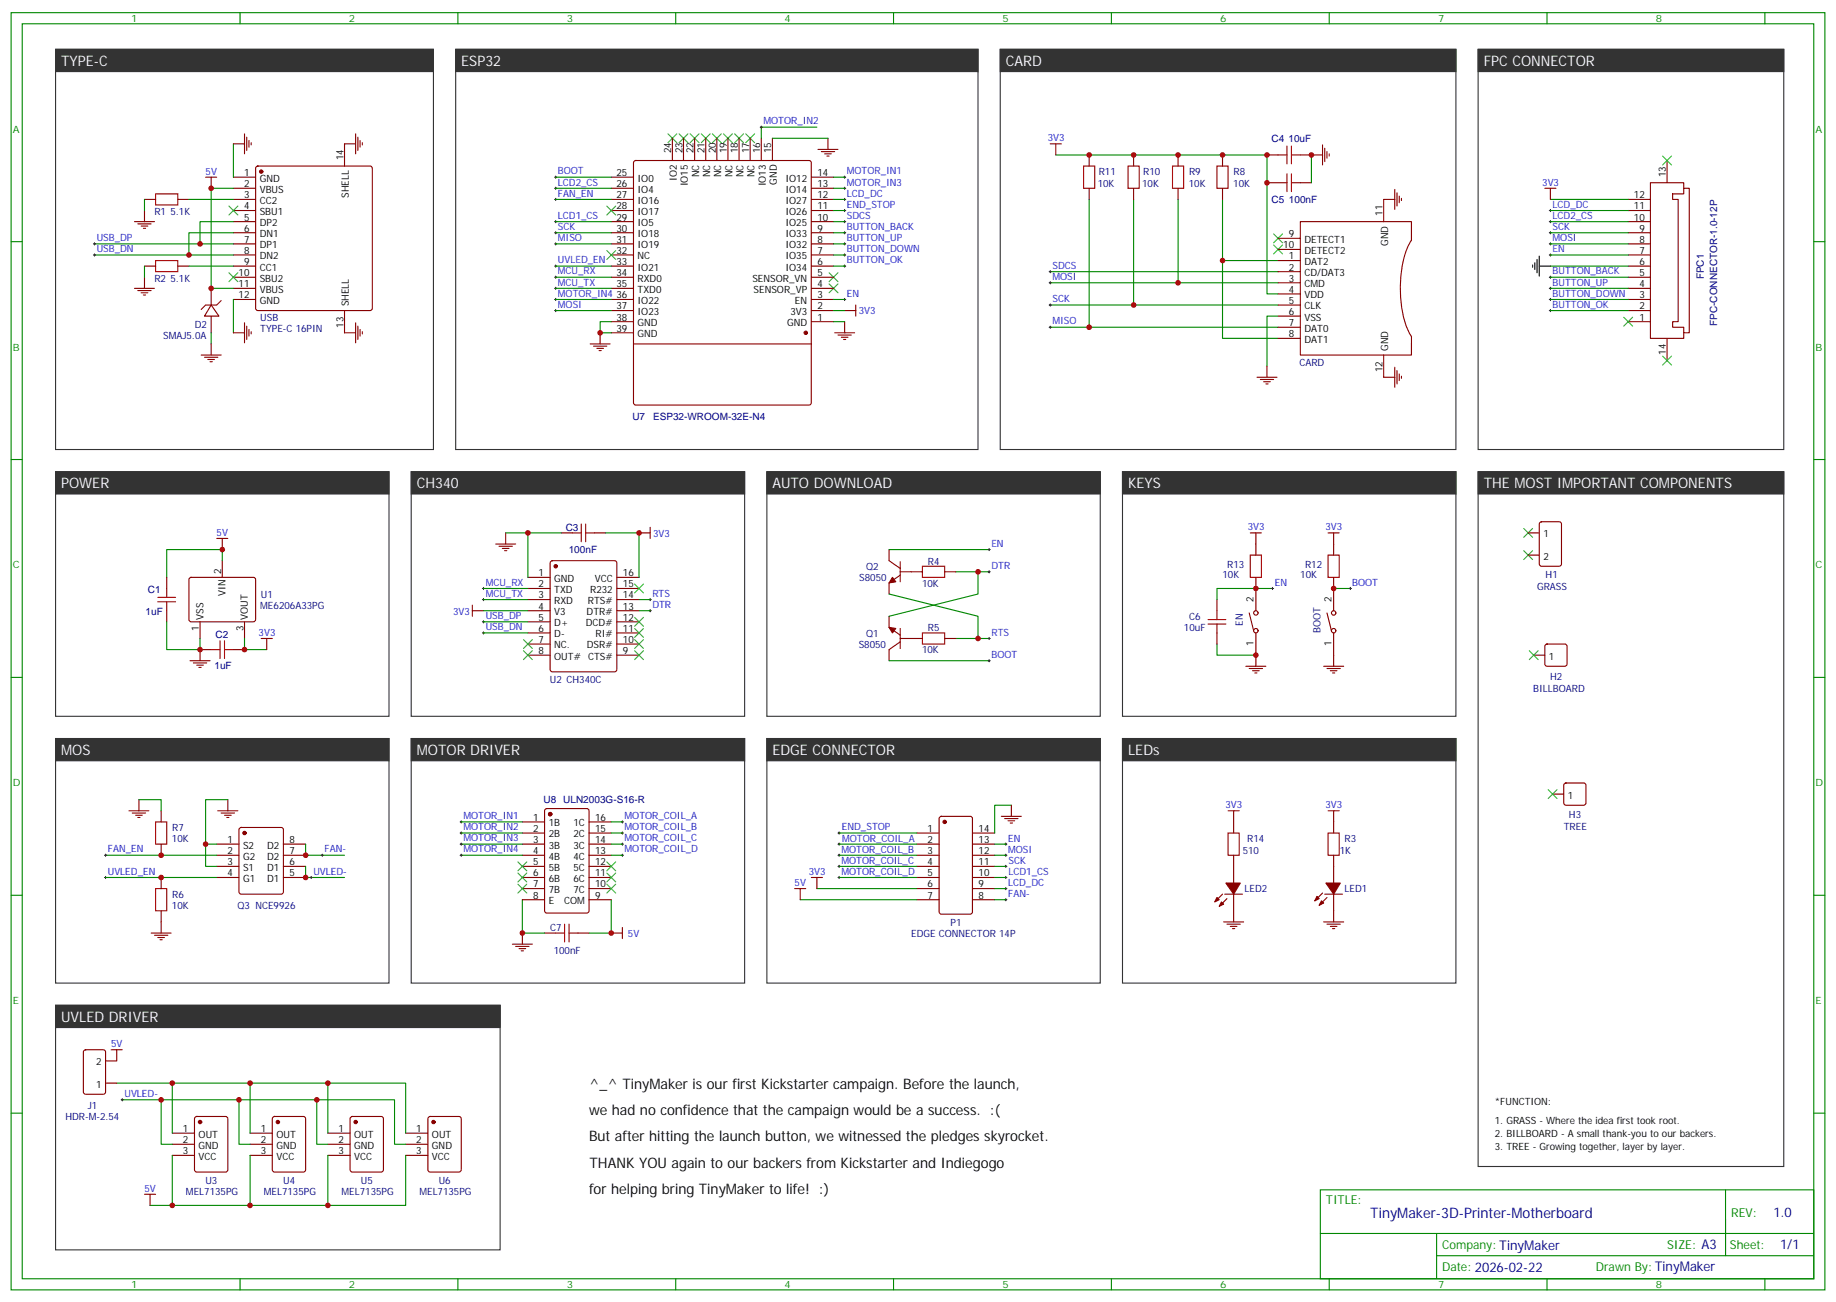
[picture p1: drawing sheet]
<svg xmlns="http://www.w3.org/2000/svg" width="583mm" height="413mm" viewBox="0 0 583 413" stroke-linecap="round" stroke-linejoin="round" font-family="sans-serif">
<g fill="none" stroke="#008700" stroke-width=".35">
<path d="M176.4 56.2h17.6M176.4 59.8h17.6M245.2 43.9h17.6M259.3 40.4h-17.6v3.5M335.1 49.2h67.1v44.1h3.5M416.3 49.2v8.8M176.4 63.3h17.6M176.4 70.3h17.6M176.4 73.9h17.6M176.4 77.4h17.6M345.7 63.3v40.6h60M359.8 63.3v33.5h45.9"/>
<path d="M373.9 63.3v26.4h31.8M388.1 63.3v44.1h17.6M176.4 95h17.6M176.4 98.6h17.6M176.4 84.5h17.6M176.4 88h17.6M176.4 91.5h17.6M264.6 95h3.5M264.6 98.6h3.5M333.4 96.8h26.4M333.4 89.7h40.5M333.4 86.2h72.3"/>
<path d="M388.1 82.7h17.6M194 102.1h-3.5v3.5h3.5M264.6 102.1h3.5M333.4 103.9h12.3M160.5 169.1h7.1M178.2 169.1h-10.6v14.1M192.3 169.1h10.5v14.1M282.2 174.4h31.8M153.5 186.8h14.1M153.5 190.3h14.1M153.5 193.8h14.1M153.5 197.3h14.1"/>
<path d="M202.8 190.3h3.6M202.8 193.8h3.6M282.2 188.5l28.2 7.1v7M303.4 181.5h10.6M310.4 181.5v7l-28.2 7.1M403.9 186.8h-17.6v3.5M423.3 186.8h5.3M153.5 200.9h14.1M282.2 209.7h31.8M303.4 202.6h10.6M386.3 204.4v3.5h12.3M44.1 253.8h7.1v3.5"/>
<path d="M72.3 253.8h-7v14.1M33.5 271.4h35.3M33.5 278.5h35.3M68.8 267.9h-3.5v7.1h3.5M97 267.9v3.5h12.4M97 275v3.5h12.4M146.4 271.4h19.4M146.4 267.9h19.4M146.4 264.4h19.4M146.4 260.8h19.4M194 271.4h3.6M194 267.9h3.6"/>
<path d="M194 264.4h3.6M194 260.8h3.6M165.8 285.5v10.6h7.1M194 285.5v10.6h-7M37 343.7h91.8v15.9M38.8 349h86.4v14.1h3.6M51.2 349v14.1h3.5M54.7 343.7v15.9M75.8 349v14.1h3.6M79.4 343.7v15.9M100.5 349v14.1h3.6M104.1 343.7v15.9"/>
<path d="M54.7 366.7v15.9M79.4 366.7v15.9M104.1 366.7v15.9M128.8 366.7v15.9h-81.2"/>
</g>
<g fill="none" stroke="#a10000" stroke-width=".35">
<path d="M344 52.7h3.5v7.1h-3.5zM358.1 52.7h3.5v7.1h-3.5zM372.2 52.7h3.5v7.1h-3.5zM386.3 52.7h3.5v7.1h-3.5zM405.7 58h2.8M405.7 49.2h2.8M408.5 46.4v5.6M408.5 55.2v5.6M409.9 58h2.8M409.9 46.4v5.6M409.9 55.2v5.6M409.9 49.2h2.8"/>
<path d="M181.7 169.1h2.8M184.5 166.3v5.6M185.9 166.3v5.6M185.9 169.1h2.8M292.8 179.7h7.1v3.5h-7.1zM396.9 176.2h3.5v7h-3.5zM421.6 176.2h3.5v7h-3.5zM383.5 198h5.6M383.5 196.6h5.6M386.3 193.8v2.8M386.3 198v2.9M292.8 200.9h7.1v3.5h-7.1z"/>
<path d="M49.4 260.8h3.5v7.1h-3.5zM389.8 264.4h3.5v7h-3.5zM421.6 264.4h3.5v7h-3.5zM49.4 282h3.5v7.1h-3.5zM176.4 296.1h2.8M179.2 293.3v5.6M180.6 296.1h2.8M180.6 293.3v5.6"/>
</g>
<g fill="none" stroke="#870000" stroke-width=".35">
<path d="M194 59.8h7.1M194 56.2h7.1M201.3 51.1l.5-.2h55l.5 .2 .2 .5v76.2l-.2 .5-.5 .3h-55l-.5-.3-.2-.5v-76.2zM213.4 43.9v7M217 43.9v7M220.5 43.9v7M224 43.9v7M227.5 43.9v7M231.1 43.9v7M234.6 43.9v7M238.1 43.9v7M241.7 43.9v7"/>
<path d="M245.2 43.9v7M257.5 59.8h7.1M257.5 56.2h7.1M259.6 47.4h6.4M260.7 48.1h4.2M261.8 48.8h2.1M262.5 49.5h.7M262.8 43.9v3.5M345.7 49.2v3.5M345.7 59.8v3.5M359.8 49.2v3.5M359.8 59.8v3.5"/>
<path d="M373.9 49.2v3.5M373.9 59.8v3.5M388.1 49.2v3.5M388.1 59.8v3.5M402.2 58h3.5M402.2 49.2h3.5M412.7 58h3.6M412.7 49.2h3.6M194 77.4h7.1M194 73.9h7.1M194 70.3h7.1M194 66.8h7.1"/>
<path d="M194 63.3h7.1M257.5 77.4h7.1M257.5 73.9h7.1M257.5 70.3h7.1M257.5 66.8h7.1M257.5 63.3h7.1M194 98.6h7.1M194 95h7.1M194 91.5h7.1M194 88h7.1M194 84.5h7.1M194 80.9h7.1"/>
<path d="M257.5 98.6h7.1M257.5 95h7.1M257.5 91.5h7.1M257.5 88h7.1M257.5 84.5h7.1M257.5 80.9h7.1M268.1 98.6h3.5M271.6 96.8v3.5M187.3 109.1h6.4M188.4 109.9h4.2M189.4 110.6h2.2M190.1 111.3h.8"/>
<path d="M190.5 105.6v3.5M194 105.6h7.1M194 102.1h7.1M201.1 109.1h56.4M257.5 102.1h7.1M264.9 105.6h6.4M266 106.3h4.2M267.1 107h2.1M267.8 107.7h.7M268.1 102.1v3.5M157.3 172.6h6.4M158.4 173.4h4.2"/>
<path d="M159.5 174.1h2.1M160.2 174.8h.7M160.5 169.1v3.5M174.9 178.1l.4-.2h19.8l.6 .5 .1 34.1-.5 .7h-20l-.6-.4-.1-34.2zM178.2 169.1h3.5M188.7 169.1h3.6M202.8 169.1h3.6M206.4 167.4v3.5M282.2 174.4v3.5l3.6 2.5M285.8 178.3v6.3M398.6 172.6v3.6M423.3 172.6v3.6"/>
<path d="M149.9 193.8h3.6M149.9 192.1v3.5M167.6 183.2h7M167.6 186.8h7M167.6 190.3h7M167.6 193.8h7M167.6 197.3h7M195.8 183.2h7M195.8 186.8h7M195.8 190.3h7M195.8 193.8h7M195.8 197.3h7"/>
<path d="M282.2 195.6v3.5l3.6 2.5M285.8 181.5h7M285.8 182.5l-3.6 2.5v3.5M285.8 199.5v6.3M299.9 181.5h3.5M386.3 190.3v3.5M398.6 183.2v3.6M423.3 183.2v3.6M167.6 200.9h7M167.6 204.4h7M167.6 207.9h7M195.8 200.9h7"/>
<path d="M195.8 204.4h7M195.8 207.9h7M285.8 203.7l-3.6 2.5v3.5M285.8 202.6h7M299.9 202.6h3.5M386.3 200.9v3.5M40.9 257.3h6.4M42 258h4.2M43 258.7h2.2M43.7 259.4h.7M44.1 253.8v3.5M51.2 257.3v3.5"/>
<path d="M69.1 257.3h6.4M70.2 258h4.2M71.3 258.7h2.1M72 259.4h.7M72.3 253.8v3.5M173.1 256.8l.5-.2h12.7l.6 .4 .1 32.1-.5 .6-12.9 .1-.7-.5v-32zM389.8 257.3h3.5M391.6 257.3v7.1M421.6 257.3h3.5M423.3 257.3v7.1M51.2 267.9v3.5M51.2 278.5v3.5"/>
<path d="M68.8 267.9h7M68.8 271.4h7M68.8 275h7M68.8 278.5h7M76.1 262.8l.5-.2h12.7l.6 .4 .1 20.1-.5 .6-12.9 .1-.7-.5-.1-20zM90 267.9h7M90 271.4h7M90 275h7M90 278.5h7M165.8 260.8h7.1M165.8 264.4h7.1M165.8 267.9h7.1"/>
<path d="M165.8 271.4h7.1M165.8 275h7.1M165.8 278.5h7.1M187 260.8h7M187 264.4h7M187 267.9h7M187 271.4h7M187 275h7M187 278.5h7M391.6 271.4v8.8M423.3 271.4v8.8M48 296.1h6.3"/>
<path d="M49 296.8h4.3M50.1 297.5h2.1M50.8 298.2h.7M51.2 289.1v7M162.6 299.6h6.4M165.8 296.1v3.5M165.8 282h7.1M165.8 285.5h7.1M172.9 296.1h3.5M183.4 296.1h3.6M187 282h7M187 285.5h7"/>
<path d="M194 296.1h3.6M197.6 294.4v3.5M391.6 283.8v5.3M419.8 283.4l-2.5 2.5M420.5 283.8h5.7M421.2 284.8l-2.5 2.5M423.3 283.8v5.3M163.7 300.4h4.2M164.7 301.1h2.2M165.5 301.8h.7M26.7 333.4l.5-.2h5.6l.7 .4v13l-.4 .6-5.9 .1-.7-.5v-12.9zM35.3 333.2h3.5"/>
<path d="M37 333.2v3.5h-3.5M33.5 343.7h3.5M54.7 359.6h7M62 354.5l.4-.2h9.2l.7 .5v16.5l-.4 .6-9.5 .1-.6-.5-.1-16.5zM79.4 359.6h7M86.7 354.5l.4-.2h9.2l.7 .5v16.5l-.4 .6-9.5 .1-.6-.5-.1-16.5zM104.1 359.6h7M111.4 354.5l.4-.2h9.2l.7 .5v16.5l-.5 .6-9.4 .1-.6-.5-.1-16.5zM128.8 359.6h7M136.1 354.5l.4-.2h9.2l.6 .5 .1 16.5-.5 .6-9.4 .1-.6-.5-.1-16.5zM45.9 379h3.5M47.6 379v3.6"/>
<path d="M54.7 363.1h7M54.7 366.7h7M79.4 363.1h7M79.4 366.7h7M104.1 363.1h7M104.1 366.7h7M128.8 363.1h7M128.8 366.7h7"/>
</g>
<g fill="#870000" stroke="#870000" stroke-width=".35">
<path d="M283.3 183.2l1 1.4-2.1 .4z"/>
<path d="M282.2 199.1l2.1 .4-1 1.4z"/>
<path d="M419.5 285.9l.7 .7-1.5 .7z"/>
<path d="M418 284.5l.7 .7-1.4 .7z"/>
<path d="M420.9 280.2h4.5l-2.1 3.6z"/>
<path d="M387.7 286.2l.7 .7-1.4 .8z"/>
<path d="M386.3 284.8l.7 .7-1.4 .7z"/>
<path d="M389.5 285.2l-1.4 1.4z"/>
<path d="M386.6 285.2l1.5-1.4z"/>
<circle cx="255.8" cy="105.6" r=".53"/>
<circle cx="174.6" cy="258.4" r=".53"/>
<circle cx="176.4" cy="179.7" r=".53"/>
<circle cx="77.6" cy="264.4" r=".53"/>
<circle cx="63.5" cy="356.1" r=".53"/>
<circle cx="88.2" cy="356.1" r=".53"/>
<circle cx="112.9" cy="356.1" r=".53"/>
<circle cx="137.6" cy="356.1" r=".53"/>
</g>
<g fill="none" stroke="#000" stroke-width=".32">
<path d="M176 59.8h.7M176 56.2h.7M176.4 55.9v.7M176.4 59.4v.7M241.3 40.4h.7M241.7 40v.7M267.8 59.8h.7M267.8 56.2h.7M268.1 55.9v.7M268.1 59.4v.7M176 77.4h.7M176 73.9h.7"/>
<path d="M176 70.3h.7M176 63.3h.7M176.4 62.9v.7M176.4 70v.7M176.4 73.5v.7M176.4 77v.8M267.8 77.4h.7M267.8 73.9h.7M267.8 70.3h.7M267.8 66.8h.7M267.8 63.3h.7M268.1 62.9v.7"/>
<path d="M268.1 66.5v.7M268.1 70v.7M268.1 73.5v.7M268.1 77v.8M176 95h.7M176 84.5h.7M176 88h.7M176 91.5h.7M176 98.6h.7M176.4 84.1v.7M176.4 87.6v.7M176.4 91.2v.7"/>
<path d="M176.4 94.7v.7M176.4 98.2v.7M267.8 95h.7M267.8 84.5h.7M267.8 80.9h.7M268.1 80.6v.7M268.1 84.1v.7M268.1 94.7v.7M333 86.2h.7M333 89.7h.7M333 96.8h.7M333.4 85.9v.7"/>
<path d="M333.4 89.4v.7M333.4 96.4v.8M333 103.9h.7M333.4 103.5v.7M313.6 174.4h.7M314 174.1v.7M153.1 186.8h.7M153.1 190.3h.7M153.1 197.3h.7M153.5 186.4v.7M153.5 189.9v.7M153.5 197v.7"/>
<path d="M206 190.3h.7M206 193.8h.7M206.4 189.9v.7M206.4 193.5v.7M313.6 181.5h.7M314 181.1v.7M403.6 186.8h.7M403.9 186.4v.7M428.3 186.8h.7M428.6 186.4v.7M153.1 200.9h.7M153.5 200.5v.7"/>
<path d="M313.6 202.6h.7M313.6 209.7h.7M314 202.3v.7M314 209.3v.7M33.2 271.4h.7M33.2 278.5h.7M33.5 271.1v.7M33.5 278.1v.7M98.4 278.5h.7M98.8 278.1v.7M102 271.4h.7M102.3 271.1v.7"/>
<path d="M146 271.4h.8M146 267.9h.8M146 264.4h.8M146 260.8h.8M146.4 260.5v.7M146.4 264v.7M146.4 267.5v.8M146.4 271.1v.7M197.2 271.4h.7M197.2 267.9h.7M197.2 264.4h.7M197.2 260.8h.7"/>
<path d="M197.6 260.5v.7M197.6 264v.7M197.6 267.5v.8M197.6 271.1v.7M38.5 349h.7M38.8 348.7v.7"/>
</g>
<g fill="none" stroke="#3c3" stroke-width=".35">
<path d="M212 42.5l2.8 2.8M214.8 42.5l-2.8 2.8M215.5 42.5l2.9 2.8M218.4 42.5l-2.9 2.8M219.1 42.5l2.8 2.8M221.9 42.5l-2.8 2.8M222.6 42.5l2.8 2.8M225.4 42.5l-2.8 2.8M226.1 42.5l2.9 2.8M229 42.5l-2.9 2.8M229.7 42.5l2.8 2.8M232.5 42.5l-2.8 2.8"/>
<path d="M233.2 42.5l2.8 2.8M236 42.5l-2.8 2.8M236.7 42.5l2.8 2.8M239.5 42.5l-2.8 2.8M192.6 65.4l2.8 2.8M192.6 79.5l2.8 2.8M195.4 79.5l-2.8 2.8M195.4 65.4l-2.8 2.8M263.2 90.1l2.8 2.8M263.2 86.6l2.8 2.8M266 90.1l-2.8 2.8M266 86.6l-2.8 2.8"/>
<path d="M201.4 185.3l2.9 2.9M201.4 199.5l2.9 2.8M201.4 195.9l2.9 2.9M204.3 185.3l-2.9 2.9M204.3 199.5l-2.9 2.8M204.3 195.9l-2.9 2.9M166.2 206.5l2.8 2.8M166.2 203l2.8 2.8M169 206.5l-2.8 2.8M169 203l-2.8 2.8M201.4 206.5l2.9 2.8M201.4 203l2.9 2.8"/>
<path d="M204.3 206.5l-2.9 2.8M204.3 203l-2.9 2.8M164.4 277.1l2.8 2.8M164.4 273.5l2.8 2.9M167.2 277.1l-2.8 2.8M167.2 273.5l-2.8 2.9M192.6 277.1l2.8 2.8M192.6 273.5l2.8 2.9M195.4 277.1l-2.8 2.8M195.4 273.5l-2.8 2.9M164.4 280.6l2.8 2.8M167.2 280.6l-2.8 2.8"/>
<path d="M192.6 280.6l2.8 2.8M195.4 280.6l-2.8 2.8"/>
</g>
<path d="M388.8 283.8h5.6z" fill="#f00" stroke="#870000" stroke-width=".35"/>
<g fill="#870000" stroke="#870000" stroke-width=".35">
<path d="M389.1 280.2h4.6l-2.1 3.6z"/>
<circle cx="82.9" cy="54.5" r=".53"/>
<circle cx="299.9" cy="260.8" r=".53"/>
</g>
<g fill="none" stroke="#870000" stroke-width=".35">
<path d="M65.3 56.2h3.5M67 56.2v3.6M74.1 45.6h3.5M74.1 56.2h7M74.1 59.8h7M77.6 42.5v6.3M78.3 43.5v4.3M79 44.6v2.1M79.7 45.3v.7M81.4 52.9l.4-.2h35.7l.5 .2 .2 .5v44.5l-.3 .5-.4 .2h-35.7l-.5-.3-.2-.4v-44.5zM112.9 45.6h-3.5v7.1M112.9 42.5v6.3"/>
<path d="M113.6 43.5v4.3M114.3 44.6v2.1M115 45.3v.7M333.4 45.6h3.5M335.1 45.6v3.6M416.3 49.2h3.5M419.8 46v6.4M420.5 47.1v4.2M421.2 48.1v2.1M421.9 48.8v.7M490.4 59.8h3.5M492.1 59.8v3.5"/>
<path d="M529.2 50.9v7.1M534.5 59.8v-1.8h-10.6v49.4h10.6v-1.8M42.7 70.3h6.3M43.7 71h4.3M44.8 71.8h2.1M45.5 72.5h.7M45.9 63.3h3.5M45.9 66.8v3.5M56.4 63.3h3.6M74.1 63.3h7M74.1 66.8h7M74.1 70.3h7"/>
<path d="M74.1 73.9h7M74.1 77.4h7M405.7 75.6h7M405.7 79.2h7M442.7 60.1v6.4M442.7 63.3h-3.5v7M443.4 61.2v4.2M444.1 62.2v2.1M444.9 62.9v.7M448 76.2v-5.9h-35.3v42.4h35.3v-5.9M448 76.2a28.7 28.7 0 0 0-3.5 16.5 27.9 27.9 0 0 0 3.5 14.1M516.8 63.3h7.1"/>
<path d="M516.8 66.8h7.1M516.8 70.3h7.1M516.8 73.9h7.1M516.8 77.4h7.1M530.9 61.5h3.6v-1.7h1.7v45.8h-1.7v-1.7h-3.6v-1.8h1.8v-38.8h-1.8zM42.7 91.5h6.3M43.7 92.2h4.3M44.8 92.9h2.1M45.5 93.6h.7M45.9 84.5h3.5M45.9 88v3.5M56.4 84.5h3.6"/>
<path d="M67 96.8l2.5 3.5h-4.6zM67 91.5v5.3M70.2 95.4l-1.4 1.4h-3.5l-1.4 1.4M74.1 80.9h7M74.1 84.5h7M74.1 88h7M74.1 91.5h7M74.1 95h7M109.4 98.6v7h3.5M405.7 82.7h7M405.7 86.2h7M405.7 89.7h7"/>
<path d="M405.7 93.3h7M405.7 96.8h7M516.8 80.9h7.1M516.8 84.5h7.1M516.8 88h7.1M516.8 91.5h7.1M516.8 95h7.1M516.8 98.6h7.1M63.9 112.7h6.3M64.9 113.4h4.2M66 114.1h2.1M66.7 114.8h.7"/>
<path d="M67 100.3v5.3M67 109.1v3.6M74.1 105.6h3.5M77.6 102.4v6.4M78.3 103.5v4.2M79 104.6v2.1M79.7 105.3v.7M112.9 102.4v6.4M113.6 103.5v4.2M114.3 104.6v2.1M115 105.3v.7M399 119.7h6.3"/>
<path d="M402.2 116.2v3.5M405.7 100.3h7M405.7 103.9h7M405.7 107.4h7M439.2 112.7v7h3.5M442.7 116.6v6.3M443.4 117.6v4.2M444.1 118.7v2.1M444.9 119.4v.7M516.8 102.1h7.1M529.2 107.4v7M400 120.4h4.3"/>
<path d="M401.1 121.1h2.1M401.8 121.8h.7M68.8 170.9h3.5M70.6 170.9v3.5M70.6 177.9v5.3M396.9 169.1h3.5M398.6 169.1v3.5M421.6 169.1h3.5M423.3 169.1v3.5M485.1 169.1h3.5M485.1 176.2h3.5M488.8 165.8l.5-.2h5.6l.7 .4 .1 13-.5 .6-5.9 .1-.6-.5-.1-12.9z"/>
<path d="M52.9 183.2v3.6M52.9 193.8v3.5M60.2 183.4l.5-.2 20 .1 .4 .6v13l-.7 .4h-20l-.4-.7v-12.7zM63.5 197.3v5.3M77.6 197.3v5.3M396.5 194.5l1.4 5.7M398.6 186.8v7M421.2 194.5l1.4 5.7M423.3 186.8v7M60.3 209.7h6.4M61.4 210.4h4.2M62.4 211.1h2.2"/>
<path d="M63.1 211.8h.8M67 206.2h-3.5v3.5M74.1 206.2h3.5M82.9 202.6h3.5M84.7 202.6v3.6M395.5 211.5h6.3M396.5 212.2h4.3M397.6 212.9h2.1M398.3 213.6h.7M398.6 200.9v10.6M420.2 211.5h6.3M421.2 212.2h4.2"/>
<path d="M422.3 212.9h2.1M423 213.6h.7M423.3 200.9v10.6M486.8 207.9h3.6M490.6 204.6l.5-.2h5.6l.5 .2 .2 .5v5.6l-.2 .5-.5 .3h-5.6l-.5-.3-.2-.5v-5.6zM298.3 259.3l.5-.2h9.2l.6 .4 .1 29.9-.5 .7h-9.4l-.6-.4-.1-29.9zM317.9 259.1h6.3M318.9 259.8h4.2M321 255.6v3.5M492.8 252h3.6M496.6 248.7l.5-.2h5.6l.5 .2 .2 .5v5.6l-.2 .5-.5 .3h-5.6l-.5-.3-.2-.5v-5.6zM257.5 278.5h3.6"/>
<path d="M259.3 278.5v3.5M291 264.4h7.1M291 267.9h7.1M291 271.4h7.1M291 275h7.1M291 278.5h7.1M308.7 264.4h7M308.7 267.9h7M308.7 271.4h7M308.7 275h7M308.7 278.5h7M320 260.5h2.1"/>
<path d="M320.7 261.2h.7M252.2 282h3.6M254 282v3.5M291 282h7.1M291 285.5h7.1M308.7 282h7M308.7 285.5h7M388.4 292.6h6.4M389.5 293.3h4.2M390.5 294h2.1M391.2 294.7h.7M391.6 289.1v3.5"/>
<path d="M420.2 292.6h6.3M421.2 293.3h4.2M422.3 294h2.1M423 294.7h.7M423.3 289.1v3.5"/>
<circle cx="398.6" cy="194.5" r=".71"/>
<circle cx="423.3" cy="194.5" r=".71"/>
<circle cx="398.6" cy="200.2" r=".71"/>
<circle cx="423.3" cy="200.2" r=".71"/>
</g>
<g fill="none" stroke="#3c3" stroke-width=".35">
<path d="M527.8 49.5l2.8 2.9M530.6 49.5l-2.8 2.9M72.7 65.4l2.8 2.8M75.5 65.4l-2.8 2.8M404.3 74.2l2.8 2.8M404.3 77.8l2.8 2.8M407.1 74.2l-2.8 2.8M407.1 77.8l-2.8 2.8M72.7 86.6l2.8 2.8M75.5 86.6l-2.8 2.8M515.4 100.7l2.8 2.8M518.2 100.7l-2.8 2.8"/>
<path d="M527.8 113l2.8 2.9M530.6 113l-2.8 2.9M483.7 167.7l2.8 2.8M483.7 174.8l2.8 2.8M486.5 167.7l-2.8 2.8M486.5 174.8l-2.8 2.8M485.4 206.5l2.8 2.8M488.2 206.5l-2.8 2.8M491.4 250.6l2.8 2.8M494.2 250.6l-2.8 2.8"/>
</g>
<g fill="none" stroke="#008700" stroke-width=".35">
<path d="M3.5 4h575.8v405.4h-575.8zM7.1 7.5h568.6v398.3h-568.6zM76.2 4v3.5M145.3 4v3.5M214.5 4v3.5M283.6 4v3.5M352.8 4v3.5M421.9 4v3.5M491.1 4v3.5M560.2 4v3.5M74.1 59.8h-7.1v31.7h7.1M74.1 45.6v10.6"/>
<path d="M264.6 56.2h3.5M264.6 59.8h3.5M3.5 76.7h3.6M30 77.4h33.5M45.9 63.3v3.5M60 63.3h14.1M74.1 70.3h-10.6v7.1h10.6M74.1 73.9h-14.1v7h14.1M264.6 77.4h3.5M264.6 63.3h3.5M264.6 66.8h3.5M264.6 70.3h3.5"/>
<path d="M264.6 73.9h3.5M492.1 77.4h24.7M492.1 63.3h24.7M492.1 66.8h24.7M492.1 70.3h24.7M492.1 73.9h24.7M575.7 76.7h3.6M30 80.9h30M45.9 84.5v3.5M60 84.5h14.1M74.1 95v10.6M264.6 80.9h3.5"/>
<path d="M264.6 84.5h3.5M492.1 80.9h24.7M492.1 84.5h24.7M492.1 98.6h24.7M492.1 95h24.7M492.1 91.5h24.7M492.1 88h24.7M67 105.6v3.5M405.7 100.3h-3.5v15.9M3.5 145.8h3.6M575.7 145.8h3.6M70.6 177.9v-3.5h-17.7v8.8"/>
<path d="M52.9 197.3v8.9h10.6v-3.6M3.5 215h3.6M77.6 202.6v3.6h7.1M575.7 215h3.6M321 255.6h-5.3v8.8M266.3 264.4h24.7M266.3 267.9h24.7M266.3 271.4h24.7M266.3 275h24.7M266.3 278.5h24.7M315.7 267.9h3.6M315.7 271.4h3.6"/>
<path d="M315.7 275h3.6M315.7 278.5h3.6M3.5 284.1h3.6M254 285.5h37M259.3 282h31.7M315.7 285.5h3.6M315.7 282h3.6M575.7 284.1h3.6M3.5 353.3h3.6M575.7 353.3h3.6M419.1 377.6h156.6v28.2h-156.6zM547.7 377.6v20.9"/>
<path d="M419.1 391.5h156.5M456 398.5h119.6M456 391.5v14.1M76.2 405.8v3.6M145.3 405.8v3.6M214.5 405.8v3.6M283.6 405.8v3.6M352.8 405.8v3.6M421.9 405.8v3.6M491.1 405.8v3.6M560.2 405.8v3.6"/>
</g>
<path d="M49.4 61.5h7v3.6h-7zM49.4 82.7h7v3.5h-7zM50.1 191h5.6M50.1 189.6h5.6M52.9 186.8v2.8M52.9 191v2.8M67 206.2h2.8M69.8 203.3v5.7M71.3 206.2h2.8M71.3 203.3v5.7" fill="none" stroke="#a10000" stroke-width=".35"/>
<g fill="none" stroke="#000" stroke-width=".32">
<path d="M29.6 77.4h.7M30 77v.8M491.8 77.4h.7M491.8 70.3h.7M491.8 66.8h.7M491.8 73.9h.7M492.1 66.5v.7M492.1 70v.7M492.1 73.5v.7M492.1 77v.8M29.6 80.9h.7M30 80.6v.7"/>
<path d="M491.8 80.9h.7M491.8 98.6h.7M491.8 95h.7M491.8 91.5h.7M491.8 88h.7M492.1 80.6v.7M492.1 87.6v.7M492.1 91.2v.7M492.1 94.7v.7M492.1 98.2v.7M266 278.5h.7M266 275h.7"/>
<path d="M266 271.4h.7M266 267.9h.7M266 264.4h.7M266.3 264v.7M266.3 267.5v.8M266.3 271.1v.7M266.3 274.6v.7M266.3 278.1v.7M318.9 278.5h.7M318.9 275h.7M318.9 271.4h.7M318.9 267.9h.7"/>
<path d="M319.3 267.5v.8M319.3 271.1v.7M319.3 274.6v.7M319.3 278.1v.7M318.9 282h.7M318.9 285.5h.7M319.3 281.7v.7M319.3 285.2v.7"/>
</g>
<path d="M486.5 84.1v.7M487.2 83.4v2.1M487.9 82.3v4.3M488.6 84.5h3.5M488.6 81.3v6.3" fill="none" stroke="#000" stroke-width=".35"/>
<g fill="none" stroke="#333" stroke-width=".35">
<path d="M17.6 15.7h120v127h-120zM144.6 15.7h165.8v127h-165.8zM317.5 15.7h144.6v127h-144.6zM469.2 15.7h97v127h-97zM17.6 149.7h105.9v77.6h-105.9zM130.5 149.7h105.9v77.6h-105.9zM243.4 149.7h105.8v77.6h-105.8zM356.3 149.7h105.8v77.6h-105.8zM469.2 149.7h97v220.5h-97zM17.6 234.4h105.9v77.6h-105.9zM130.5 234.4h105.9v77.6h-105.9zM243.4 234.4h105.8v77.6h-105.8z"/>
<path d="M356.3 234.4h105.8v77.6h-105.8zM17.6 319.1h141.1v77.6h-141.1z"/>
</g>
<g fill="#333" stroke="#333" stroke-width=".35">
<path d="M17.6 15.7h120v7h-120z"/>
<path d="M144.6 15.7h165.8v7h-165.8z"/>
<path d="M317.5 15.7h144.6v7h-144.6z"/>
<path d="M469.2 15.7h97v7h-97z"/>
<path d="M17.6 149.7h105.9v7.1h-105.9z"/>
<path d="M130.5 149.7h105.9v7.1h-105.9z"/>
<path d="M243.4 149.7h105.8v7.1h-105.8z"/>
<path d="M356.3 149.7h105.8v7.1h-105.8z"/>
<path d="M17.6 234.4h105.9v7h-105.9z"/>
<path d="M130.5 234.4h105.9v7h-105.9z"/>
<path d="M243.4 234.4h105.8v7h-105.8z"/>
<path d="M356.3 234.4h105.8v7h-105.8z"/>
<path d="M17.6 319.1h141.1v7h-141.1z"/>
<path d="M469.2 149.7h97v7.1h-97z"/>
</g>
<g fill="#c00">
<circle cx="423.3" cy="186.8" r=".88"/>
<circle cx="398.6" cy="186.8" r=".88"/>
<circle cx="190.5" cy="105.6" r=".88"/>
<circle cx="165.8" cy="296.1" r=".88"/>
<circle cx="202.8" cy="169.1" r=".88"/>
<circle cx="167.6" cy="169.1" r=".88"/>
<circle cx="97" cy="278.5" r=".88"/>
<circle cx="97" cy="271.4" r=".88"/>
<circle cx="51.2" cy="271.4" r=".88"/>
<circle cx="51.2" cy="278.5" r=".88"/>
<circle cx="65.3" cy="267.9" r=".88"/>
<circle cx="79.4" cy="382.6" r=".88"/>
<circle cx="104.1" cy="382.6" r=".88"/>
<circle cx="54.7" cy="382.6" r=".88"/>
<circle cx="194" cy="296.1" r=".88"/>
<circle cx="51.2" cy="349" r=".88"/>
<circle cx="75.8" cy="349" r=".88"/>
<circle cx="100.5" cy="349" r=".88"/>
<circle cx="54.7" cy="343.7" r=".88"/>
<circle cx="79.4" cy="343.7" r=".88"/>
<circle cx="104.1" cy="343.7" r=".88"/>
<circle cx="310.4" cy="181.5" r=".88"/>
<circle cx="310.4" cy="202.6" r=".88"/>
<circle cx="398.6" cy="207.9" r=".88"/>
<circle cx="402.2" cy="58" r=".88"/>
<circle cx="402.2" cy="49.2" r=".88"/>
<circle cx="416.3" cy="49.2" r=".88"/>
<circle cx="388.1" cy="49.2" r=".88"/>
<circle cx="388.1" cy="82.7" r=".88"/>
<circle cx="373.9" cy="89.7" r=".88"/>
<circle cx="359.8" cy="96.8" r=".88"/>
<circle cx="345.7" cy="103.9" r=".88"/>
<circle cx="345.7" cy="49.2" r=".88"/>
<circle cx="359.8" cy="49.2" r=".88"/>
<circle cx="373.9" cy="49.2" r=".88"/>
<circle cx="63.5" cy="77.4" r=".88"/>
<circle cx="60" cy="80.9" r=".88"/>
<circle cx="67" cy="91.5" r=".88"/>
<circle cx="67" cy="59.8" r=".88"/>
<circle cx="63.5" cy="206.2" r=".88"/>
<circle cx="77.6" cy="206.2" r=".88"/>
<circle cx="70.6" cy="174.4" r=".88"/>
</g>
<g font-size="4.6" fill="#fff">
<text x="19.4" y="21">TYPE-C</text>
<text x="146.4" y="21">ESP32</text>
<text x="319.3" y="21">CARD</text>
<text x="471" y="21">FPC CONNECTOR</text>
<text x="19.4" y="155">POWER</text>
<text x="132.3" y="155">CH340</text>
<text x="245.2" y="155">AUTO DOWNLOAD</text>
<text x="358.1" y="155">KEYS</text>
<text x="471" y="155">THE MOST IMPORTANT COMPONENTS</text>
<text x="19.4" y="239.7">MOS</text>
<text x="132.3" y="239.7">MOTOR DRIVER</text>
<text x="245.2" y="239.7">EDGE CONNECTOR</text>
<text x="358.1" y="239.7">LEDs</text>
<text x="19.4" y="324.3">UVLED DRIVER</text>
</g>
<g font-size="4.6">
<text x="187" y="345.5">^_^ TinyMaker is our first Kickstarter campaign. Before the launch,</text>
<text x="187" y="353.9">we had no confidence that the campaign would be a success. :(</text>
<text x="187" y="362.3">But after hitting the launch button, we witnessed the pledges skyrocket.</text>
<text x="187.1" y="370.6">THANK YOU again to our backers from Kickstarter and Indiegogo</text>
<text x="187" y="379">for helping bring TinyMaker to life! :)</text>
</g>
<text font-size="4.6" fill="#000080" x="435" y="386.4">TinyMaker-3D-Printer-Motherboard</text>
<g font-size="4.2" fill="#000080">
<text x="562.9" y="386.2">1.0</text>
<text x="565" y="396.5">1/1</text>
</g>
<g font-size="3.9" fill="#080">
<text x="420.9" y="382.2">TITLE:</text>
<text x="549.5" y="386.2">REV:</text>
<text x="457.8" y="396.4">Company: TinyMaker</text>
<text x="529.2" y="396.3">SIZE: A3</text>
<text x="549.1" y="396.3">Sheet:</text>
<text x="457.8" y="403.4">Date: 2026-02-22</text>
<text x="506.6" y="403.4">Drawn By: TinyMaker</text>
</g>
<g font-size="3.2" fill="#080">
<text x="41.6" y="7">1</text>
<text x="110.8" y="7">2</text>
<text x="179.9" y="7">3</text>
<text x="249.1" y="7">4</text>
<text x="318.2" y="7">5</text>
<text x="387.3" y="7">6</text>
<text x="456.5" y="7">7</text>
<text x="525.6" y="7">8</text>
<text x="4.1" y="42.1">A</text>
<text x="576.3" y="42.1">A</text>
<text x="4.1" y="111.3">B</text>
<text x="576.3" y="111.3">B</text>
<text x="4.1" y="180.4">C</text>
<text x="576.3" y="180.4">C</text>
<text x="4.1" y="249.6">D</text>
<text x="576.3" y="249.6">D</text>
<text x="4.1" y="318.7">E</text>
<text x="576.3" y="318.7">E</text>
<text x="41.6" y="408.8">1</text>
<text x="110.8" y="408.8">2</text>
<text x="179.9" y="408.8">3</text>
<text x="249.1" y="408.8">4</text>
<text x="318.2" y="408.8">5</text>
<text x="387.3" y="408.8">6</text>
<text x="456.5" y="408.8">7</text>
<text x="525.6" y="408.8">8</text>
</g>
<g font-size="3.2" fill="#00f">
<text x="242.4" y="39.5">MOTOR_IN2</text>
<text x="332.6" y="44.9">3V3</text>
<text x="65.3" y="55.4">5V</text>
<text x="177.1" y="55.4">BOOT</text>
<text x="177.1" y="58.9">LCD2_CS</text>
<text x="268.8" y="58.9">MOTOR_IN3</text>
<text x="268.8" y="55.4">MOTOR_IN1</text>
<text x="489.5" y="59">3V3</text>
<text x="177.1" y="62.4">FAN_EN</text>
<text x="268.8" y="65.9">END_STOP</text>
<text x="268.8" y="62.4">LCD_DC</text>
<text x="492.8" y="65.9">LCD_DC</text>
<text x="177.1" y="69.5">LCD1_CS</text>
<text x="268.8" y="69.5">SDCS</text>
<text x="492.8" y="69.5">LCD2_CS</text>
<text x="30.7" y="76.5">USB_DP</text>
<text x="177.1" y="73">SCK</text>
<text x="177.1" y="76.5">MISO</text>
<text x="268.8" y="76.5">BUTTON_UP</text>
<text x="268.8" y="73">BUTTON_BACK</text>
<text x="492.8" y="73">SCK</text>
<text x="492.8" y="76.5">MOSI</text>
<text x="30.7" y="80">USB_DN</text>
<text x="177.1" y="83.6">UVLED_EN</text>
<text x="268.8" y="83.6">BUTTON_OK</text>
<text x="268.8" y="80">BUTTON_DOWN</text>
<text x="492.8" y="80">EN</text>
<text x="177.1" y="87.1">MCU_RX</text>
<text x="334.1" y="85.3">SDCS</text>
<text x="334.1" y="88.9">MOSI</text>
<text x="492.8" y="87.1">BUTTON_BACK</text>
<text x="177.1" y="90.6">MCU_TX</text>
<text x="177.1" y="94.2">MOTOR_IN4</text>
<text x="268.8" y="94.2">EN</text>
<text x="334.1" y="95.9">SCK</text>
<text x="492.8" y="94.2">BUTTON_DOWN</text>
<text x="492.8" y="90.6">BUTTON_UP</text>
<text x="177.1" y="97.7">MOSI</text>
<text x="272.6" y="99.8">3V3</text>
<text x="492.8" y="97.7">BUTTON_OK</text>
<text x="334.1" y="103">MISO</text>
<text x="68.8" y="170.1">5V</text>
<text x="207.3" y="170.3">3V3</text>
<text x="314.7" y="173.5">EN</text>
<text x="396.1" y="168.3">3V3</text>
<text x="420.8" y="168.3">3V3</text>
<text x="154.2" y="185.9">MCU_RX</text>
<text x="314.7" y="180.5">DTR</text>
<text x="404.6" y="185.9">EN</text>
<text x="429.2" y="185.9">BOOT</text>
<text x="154.2" y="189.4">MCU_TX</text>
<text x="207.1" y="189.4">RTS</text>
<text x="143.8" y="195">3V3</text>
<text x="154.2" y="196.5">USB_DP</text>
<text x="207.1" y="192.9">DTR</text>
<text x="82.1" y="201.8">3V3</text>
<text x="154.2" y="200">USB_DN</text>
<text x="314.7" y="201.7">RTS</text>
<text x="314.7" y="208.8">BOOT</text>
<text x="389" y="256.5">3V3</text>
<text x="420.8" y="256.5">3V3</text>
<text x="147.1" y="263.5">MOTOR_IN2</text>
<text x="147.1" y="260">MOTOR_IN1</text>
<text x="198.3" y="263.5">MOTOR_COIL_B</text>
<text x="198.3" y="260">MOTOR_COIL_A</text>
<text x="267.2" y="263.6">END_STOP</text>
<text x="147.1" y="267">MOTOR_IN3</text>
<text x="198.3" y="267">MOTOR_COIL_C</text>
<text x="267.3" y="267.1">MOTOR_COIL_A</text>
<text x="320" y="267.1">EN</text>
<text x="34.2" y="270.5">FAN_EN</text>
<text x="103" y="270.5">FAN-</text>
<text x="147.1" y="270.5">MOTOR_IN4</text>
<text x="198.3" y="270.5">MOTOR_COIL_D</text>
<text x="267.1" y="274.1">MOTOR_COIL_C</text>
<text x="267.1" y="270.6">MOTOR_COIL_B</text>
<text x="320" y="270.6">MOSI</text>
<text x="320.2" y="274.2">SCK</text>
<text x="34.2" y="277.6">UVLED_EN</text>
<text x="99.5" y="277.6">UVLED-</text>
<text x="252.2" y="281.2">5V</text>
<text x="256.7" y="277.7">3V3</text>
<text x="267.1" y="277.7">MOTOR_COIL_D</text>
<text x="320" y="281.2">LCD_DC</text>
<text x="320.1" y="277.7">LCD1_CS</text>
<text x="320" y="284.7">FAN-</text>
<text x="199.3" y="297.3">5V</text>
<text x="35.3" y="332.4">5V</text>
<text x="39.5" y="348.2">UVLED-</text>
<text x="45.9" y="378.2">5V</text>
</g>
<g font-size="3.2" fill="#000080">
<text x="403.6" y="45">C4</text>
<text x="409" y="45">10uF</text>
<text x="348.4" y="59.2">10K</text>
<text x="348.7" y="55.7">R11</text>
<text x="362.5" y="59.2">10K</text>
<text x="362.9" y="55.7">R10</text>
<text x="377.4" y="59.2">10K</text>
<text x="377.5" y="55.7">R9</text>
<text x="391.5" y="59.2">10K</text>
<text x="391.6" y="55.7">R8</text>
<text x="403.6" y="64.4">C5</text>
<text x="409.1" y="64.4">100nF</text>
<text x="49" y="68.4">R1</text>
<text x="54.1" y="68.4">5.1K</text>
<text x="49" y="89.6">R2</text>
<text x="54.1" y="89.6">5.1K</text>
<text x="540.9" y="88.7" transform="rotate(-90 540.9 88.7)">FPC1</text>
<text x="82.6" y="101.9">USB</text>
<text x="51.8" y="107.6">SMAJ5.0A</text>
<text x="61.8" y="104">D2</text>
<text x="82.6" y="105.4">TYPE-C 16PIN</text>
<text x="545.1" y="103.4" transform="rotate(-90 545.1 103.4)">FPC-CONNECTOR-1.0-12P</text>
<text x="412.5" y="116">CARD</text>
<text x="200.7" y="133.2">U7</text>
<text x="207.3" y="133.2">ESP32-WROOM-32E-N4</text>
<text x="179.6" y="168.5">C3</text>
<text x="180.5" y="175.6">100nF</text>
<text x="294.6" y="179.2">R4</text>
<text x="272.8" y="184.3">S8050</text>
<text x="274.9" y="180.9">Q2</text>
<text x="388" y="183.4">10K</text>
<text x="389.6" y="180.2">R13</text>
<text x="412.7" y="183.4">10K</text>
<text x="414.3" y="180.2">R12</text>
<text x="490.6" y="183.4">H1</text>
<text x="46.9" y="188.3">C1</text>
<text x="82.8" y="189.7">U1</text>
<text x="292.7" y="186.2">10K</text>
<text x="487.9" y="187.3">GRASS</text>
<text x="46.2" y="195.3">1uF</text>
<text x="82.6" y="193.3">ME6206A33PG</text>
<text x="377.4" y="196.8">C6</text>
<text x="68.4" y="202.4">C2</text>
<text x="274.9" y="202.1">Q1</text>
<text x="294.6" y="200.3">R5</text>
<text x="375.8" y="200.3">10uF</text>
<text x="394.5" y="198.7" transform="rotate(-90 394.5 198.7)">EN</text>
<text x="419.2" y="200.8" transform="rotate(-90 419.2 200.8)">BOOT</text>
<text x="272.6" y="205.6">S8050</text>
<text x="292.7" y="207.4">10K</text>
<text x="68.1" y="212.2">1uF</text>
<text x="492" y="215.9">H2</text>
<text x="174.6" y="216.9">U2 CH340C</text>
<text x="486.7" y="219.7">BILLBOARD</text>
<text x="172.5" y="254.9">U8</text>
<text x="178.8" y="254.9">ULN2003G-S16-R</text>
<text x="54.7" y="263.8">R7</text>
<text x="496.4" y="263.5">TREE</text>
<text x="498" y="259.6">H3</text>
<text x="54.6" y="267.4">10K</text>
<text x="395.9" y="267.4">R14</text>
<text x="426.8" y="267.4">R3</text>
<text x="394.5" y="270.9">510</text>
<text x="425.2" y="270.9">1K</text>
<text x="54.7" y="285">R6</text>
<text x="395" y="283.2">LED2</text>
<text x="426.8" y="283.2">LED1</text>
<text x="54.6" y="288.5">10K</text>
<text x="75.4" y="288.4">Q3 NCE9926</text>
<text x="301.7" y="293.8">P1</text>
<text x="174.6" y="295.6">C7</text>
<text x="289.2" y="297.3">EDGE CONNECTOR 14P</text>
<text x="175.8" y="302.6">100nF</text>
<text x="27.9" y="351.9">J1</text>
<text x="20.7" y="355.5">HDR-M-2.54</text>
<text x="65.2" y="375.6">U3</text>
<text x="89.9" y="375.6">U4</text>
<text x="114.6" y="375.6">U5</text>
<text x="139.3" y="375.6">U6</text>
<text x="59" y="379.2">MEL7135PG</text>
<text x="83.7" y="379.2">MEL7135PG</text>
<text x="108.4" y="379.2">MEL7135PG</text>
<text x="133.1" y="379.2">MEL7135PG</text>
</g>
<g font-size="3.2">
<text x="109" y="50.8" transform="rotate(-90 109 50.8)">14</text>
<text x="213.1" y="48.6" transform="rotate(-90 213.1 48.6)">24</text>
<text x="216.6" y="48.6" transform="rotate(-90 216.6 48.6)">23</text>
<text x="220.1" y="48.6" transform="rotate(-90 220.1 48.6)">22</text>
<text x="223.7" y="48.6" transform="rotate(-90 223.7 48.6)">21</text>
<text x="227.2" y="48.6" transform="rotate(-90 227.2 48.6)">20</text>
<text x="230.7" y="48.6" transform="rotate(-90 230.7 48.6)">19</text>
<text x="234.2" y="48.6" transform="rotate(-90 234.2 48.6)">18</text>
<text x="237.8" y="48.6" transform="rotate(-90 237.8 48.6)">17</text>
<text x="241.3" y="48.6" transform="rotate(-90 241.3 48.6)">16</text>
<text x="244.8" y="48.6" transform="rotate(-90 244.8 48.6)">15</text>
<text x="77.5" y="55.9">1</text>
<text x="77.5" y="59.4">2</text>
<text x="82.4" y="57.6">GND</text>
<text x="195.7" y="55.9">25</text>
<text x="195.7" y="59.4">26</text>
<text x="202.4" y="57.6">IO0</text>
<text x="214.8" y="57.4" transform="rotate(-90 214.8 57.4)">IO2</text>
<text x="218.4" y="59.1" transform="rotate(-90 218.4 59.1)">IO15</text>
<text x="221.9" y="56.3" transform="rotate(-90 221.9 56.3)">NC</text>
<text x="225.4" y="56.3" transform="rotate(-90 225.4 56.3)">NC</text>
<text x="229" y="56.3" transform="rotate(-90 229 56.3)">NC</text>
<text x="232.5" y="56.3" transform="rotate(-90 232.5 56.3)">NC</text>
<text x="236" y="56.3" transform="rotate(-90 236 56.3)">NC</text>
<text x="239.5" y="56.3" transform="rotate(-90 239.5 56.3)">NC</text>
<text x="243.1" y="59.1" transform="rotate(-90 243.1 59.1)">IO13</text>
<text x="246.6" y="58.6" transform="rotate(-90 246.6 58.6)">GND</text>
<text x="249.3" y="57.6">IO12</text>
<text x="259.5" y="59.4">13</text>
<text x="259.5" y="55.9">14</text>
<text x="528.8" y="56.2" transform="rotate(-90 528.8 56.2)">13</text>
<text x="77.5" y="62.9">3</text>
<text x="82.4" y="61.2">VBUS</text>
<text x="82.4" y="64.7">CC2</text>
<text x="110.8" y="62.9" transform="rotate(-90 110.8 62.9)">SHELL</text>
<text x="195.7" y="62.9">27</text>
<text x="202.4" y="61.2">IO4</text>
<text x="202.4" y="64.7">IO16</text>
<text x="249.3" y="64.7">IO27</text>
<text x="249.3" y="61.2">IO14</text>
<text x="259.5" y="62.9">12</text>
<text x="518.7" y="62.9">12</text>
<text x="77.5" y="66.5">4</text>
<text x="77.5" y="70">5</text>
<text x="82.4" y="68.2">SBU1</text>
<text x="82.4" y="71.8">DP2</text>
<text x="195.7" y="66.5">28</text>
<text x="195.7" y="70">29</text>
<text x="202.4" y="68.2">IO17</text>
<text x="202.4" y="71.8">IO5</text>
<text x="249.3" y="71.8">IO25</text>
<text x="249.3" y="68.2">IO26</text>
<text x="259.5" y="70">10</text>
<text x="259.5" y="66.5">11</text>
<text x="438.9" y="68.4" transform="rotate(-90 438.9 68.4)">11</text>
<text x="518.7" y="70">10</text>
<text x="518.7" y="66.5">11</text>
<text x="77.5" y="73.5">6</text>
<text x="77.5" y="77">7</text>
<text x="82.4" y="75.3">DN1</text>
<text x="195.7" y="73.5">30</text>
<text x="195.7" y="77">31</text>
<text x="202.4" y="75.3">IO18</text>
<text x="249.3" y="75.3">IO33</text>
<text x="259.5" y="77">8</text>
<text x="259.5" y="73.5">9</text>
<text x="409.1" y="75.3">9</text>
<text x="414.1" y="77">DETECT1</text>
<text x="520.4" y="77">8</text>
<text x="520.4" y="73.5">9</text>
<text x="77.5" y="80.6">8</text>
<text x="82.4" y="78.8">DP1</text>
<text x="82.4" y="82.3">DN2</text>
<text x="195.7" y="80.6">32</text>
<text x="202.4" y="78.8">IO19</text>
<text x="202.4" y="82.3">NC</text>
<text x="249.3" y="82.3">IO35</text>
<text x="249.3" y="78.8">IO32</text>
<text x="259.5" y="80.6">7</text>
<text x="407.3" y="78.8">10</text>
<text x="409.1" y="82.3">1</text>
<text x="414.1" y="80.6">DETECT2</text>
<text x="440.6" y="78" transform="rotate(-90 440.6 78)">GND</text>
<text x="520.4" y="80.6">7</text>
<text x="75.7" y="87.6">10</text>
<text x="77.5" y="84.1">9</text>
<text x="82.4" y="85.9">CC1</text>
<text x="82.4" y="89.4">SBU2</text>
<text x="195.7" y="84.1">33</text>
<text x="195.7" y="87.6">34</text>
<text x="202.4" y="85.9">IO21</text>
<text x="202.4" y="89.4">RXD0</text>
<text x="238.8" y="89.4">SENSOR_VN</text>
<text x="249.3" y="85.9">IO34</text>
<text x="259.5" y="87.6">5</text>
<text x="259.5" y="84.1">6</text>
<text x="409.1" y="85.9">2</text>
<text x="409.1" y="89.4">3</text>
<text x="414.1" y="84.1">DAT2</text>
<text x="414.1" y="87.6">CD/DAT3</text>
<text x="520.4" y="87.6">5</text>
<text x="520.4" y="84.1">6</text>
<text x="75.7" y="91.2">11</text>
<text x="75.7" y="94.7">12</text>
<text x="82.4" y="92.9">VBUS</text>
<text x="195.7" y="91.2">35</text>
<text x="195.7" y="94.7">36</text>
<text x="202.4" y="92.9">TXD0</text>
<text x="239.2" y="92.9">SENSOR_VP</text>
<text x="259.5" y="94.7">3</text>
<text x="259.5" y="91.2">4</text>
<text x="409.1" y="92.9">4</text>
<text x="414.1" y="91.2">CMD</text>
<text x="414.1" y="94.7">VDD</text>
<text x="520.4" y="94.7">3</text>
<text x="520.4" y="91.2">4</text>
<text x="82.4" y="96.4">GND</text>
<text x="110.8" y="97.3" transform="rotate(-90 110.8 97.3)">SHELL</text>
<text x="195.7" y="98.2">37</text>
<text x="195.7" y="101.7">38</text>
<text x="202.4" y="96.4">IO22</text>
<text x="202.4" y="100">IO23</text>
<text x="250.9" y="100">3V3</text>
<text x="252.3" y="96.4">EN</text>
<text x="259.5" y="101.7">1</text>
<text x="259.5" y="98.2">2</text>
<text x="409.1" y="96.4">5</text>
<text x="409.1" y="100">6</text>
<text x="414.1" y="98.2">CLK</text>
<text x="414.1" y="101.7">VSS</text>
<text x="520.4" y="101.7">1</text>
<text x="520.4" y="98.2">2</text>
<text x="109" y="104" transform="rotate(-90 109 104)">13</text>
<text x="195.7" y="105.3">39</text>
<text x="202.4" y="103.5">GND</text>
<text x="202.4" y="107">GND</text>
<text x="249.8" y="103.5">GND</text>
<text x="409.1" y="103.5">7</text>
<text x="409.1" y="107">8</text>
<text x="414.1" y="105.3">DAT0</text>
<text x="414.1" y="108.8">DAT1</text>
<text x="440.6" y="111.4" transform="rotate(-90 440.6 111.4)">GND</text>
<text x="528.8" y="112.6" transform="rotate(-90 528.8 112.6)">14</text>
<text x="438.9" y="118.1" transform="rotate(-90 438.9 118.1)">12</text>
<text x="489.9" y="170.5">1</text>
<text x="489.9" y="177.6">2</text>
<text x="70.2" y="182.2" transform="rotate(-90 70.2 182.2)">2</text>
<text x="171" y="182.9">1</text>
<text x="175.9" y="184.6">GND</text>
<text x="188.8" y="184.6">VCC</text>
<text x="197.7" y="182.9">16</text>
<text x="71.6" y="189.1" transform="rotate(-90 71.6 189.1)">VIN</text>
<text x="171" y="186.4">2</text>
<text x="171" y="189.9">3</text>
<text x="175.9" y="188.2">TXD</text>
<text x="175.9" y="191.7">RXD</text>
<text x="186.6" y="191.7">RTS#</text>
<text x="187.3" y="188.2">R232</text>
<text x="197.7" y="189.9">14</text>
<text x="197.7" y="186.4">15</text>
<text x="397.9" y="191" transform="rotate(-90 397.9 191)">2</text>
<text x="422.6" y="191" transform="rotate(-90 422.6 191)">2</text>
<text x="64.6" y="196.6" transform="rotate(-90 64.6 196.6)">VSS</text>
<text x="78.7" y="196.6" transform="rotate(-90 78.7 196.6)">VOUT</text>
<text x="171" y="193.5">4</text>
<text x="171" y="197">5</text>
<text x="175.9" y="195.2">V3</text>
<text x="186.2" y="195.2">DTR#</text>
<text x="197.7" y="197">12</text>
<text x="197.7" y="193.5">13</text>
<text x="63.1" y="200.1" transform="rotate(-90 63.1 200.1)">1</text>
<text x="77.3" y="200.1" transform="rotate(-90 77.3 200.1)">3</text>
<text x="171" y="200.5">6</text>
<text x="175.9" y="198.8">D+</text>
<text x="175.9" y="202.3">D-</text>
<text x="186" y="198.8">DCD#</text>
<text x="189" y="202.3">RI#</text>
<text x="197.7" y="200.5">11</text>
<text x="171" y="204">7</text>
<text x="171" y="207.6">8</text>
<text x="175.9" y="205.8">NC.</text>
<text x="175.9" y="209.3">OUT#</text>
<text x="186.3" y="205.8">DSR#</text>
<text x="186.7" y="209.3">CTS#</text>
<text x="197.7" y="207.6">9</text>
<text x="197.7" y="204">10</text>
<text x="397.9" y="205.1" transform="rotate(-90 397.9 205.1)">1</text>
<text x="422.6" y="205.1" transform="rotate(-90 422.6 205.1)">1</text>
<text x="491.7" y="209.3">1</text>
<text x="497.7" y="253.4">1</text>
<text x="169.2" y="260.5">1</text>
<text x="174.2" y="262.3">1B</text>
<text x="182" y="262.3">1C</text>
<text x="188.9" y="260.5">16</text>
<text x="72.2" y="267.5">1</text>
<text x="77.2" y="269.3">S2</text>
<text x="84.8" y="269.3">D2</text>
<text x="91.9" y="267.5">8</text>
<text x="169.2" y="264">2</text>
<text x="169.2" y="267.5">3</text>
<text x="174.2" y="265.8">2B</text>
<text x="174.2" y="269.3">3B</text>
<text x="182" y="269.3">3C</text>
<text x="182" y="265.8">2C</text>
<text x="188.9" y="267.5">14</text>
<text x="188.9" y="264">15</text>
<text x="294.4" y="264">1</text>
<text x="294.4" y="267.5">2</text>
<text x="310.6" y="267.5">13</text>
<text x="310.6" y="264">14</text>
<text x="72.2" y="271.1">2</text>
<text x="72.2" y="274.6">3</text>
<text x="77.2" y="272.8">G2</text>
<text x="84.8" y="272.8">D2</text>
<text x="91.9" y="274.6">6</text>
<text x="91.9" y="271.1">7</text>
<text x="169.2" y="271.1">4</text>
<text x="169.2" y="274.6">5</text>
<text x="174.2" y="272.8">4B</text>
<text x="182" y="272.8">4C</text>
<text x="188.9" y="274.6">12</text>
<text x="188.9" y="271.1">13</text>
<text x="294.4" y="271.1">3</text>
<text x="294.4" y="274.6">4</text>
<text x="310.6" y="274.6">11</text>
<text x="310.6" y="271.1">12</text>
<text x="72.2" y="278.1">4</text>
<text x="77.2" y="276.4">S1</text>
<text x="77.2" y="279.9">G1</text>
<text x="84.8" y="279.9">D1</text>
<text x="84.8" y="276.4">D1</text>
<text x="91.9" y="278.1">5</text>
<text x="169.2" y="278.1">6</text>
<text x="169.2" y="281.7">7</text>
<text x="174.2" y="276.4">5B</text>
<text x="174.2" y="279.9">6B</text>
<text x="182" y="279.9">6C</text>
<text x="182" y="276.4">5C</text>
<text x="188.9" y="281.7">10</text>
<text x="188.9" y="278.1">11</text>
<text x="294.4" y="278.1">5</text>
<text x="294.4" y="281.7">6</text>
<text x="310.6" y="281.7">9</text>
<text x="310.6" y="278.1">10</text>
<text x="169.2" y="285.2">8</text>
<text x="174.2" y="283.4">7B</text>
<text x="174.2" y="286.9">E</text>
<text x="179.1" y="286.9">COM</text>
<text x="182" y="283.4">7C</text>
<text x="188.9" y="285.2">9</text>
<text x="294.4" y="285.2">7</text>
<text x="310.6" y="285.2">8</text>
<text x="30.5" y="338.1">2</text>
<text x="30.5" y="345.2">1</text>
<text x="474.5" y="350.8">*FUNCTION:</text>
<text x="58.1" y="359.3">1</text>
<text x="82.8" y="359.3">1</text>
<text x="107.5" y="359.3">1</text>
<text x="132.2" y="359.3">1</text>
<text x="474.5" y="356.7">1. GRASS - Where the idea first took root.</text>
<text x="58.1" y="362.8">2</text>
<text x="63" y="361">OUT</text>
<text x="63" y="364.6">GND</text>
<text x="82.8" y="362.8">2</text>
<text x="87.7" y="361">OUT</text>
<text x="87.7" y="364.6">GND</text>
<text x="107.5" y="362.8">2</text>
<text x="112.4" y="361">OUT</text>
<text x="112.4" y="364.6">GND</text>
<text x="132.2" y="362.8">2</text>
<text x="137.1" y="361">OUT</text>
<text x="137.1" y="364.6">GND</text>
<text x="474.5" y="360.8">2. BILLBOARD - A small thank-you to our backers.</text>
<text x="474.5" y="364.9">3. TREE - Growing together, layer by layer.</text>
<text x="58.1" y="366.3">3</text>
<text x="63" y="368.1">VCC</text>
<text x="82.8" y="366.3">3</text>
<text x="87.7" y="368.1">VCC</text>
<text x="107.5" y="366.3">3</text>
<text x="112.4" y="368.1">VCC</text>
<text x="132.2" y="366.3">3</text>
<text x="137.1" y="368.1">VCC</text>
</g>
</svg>
